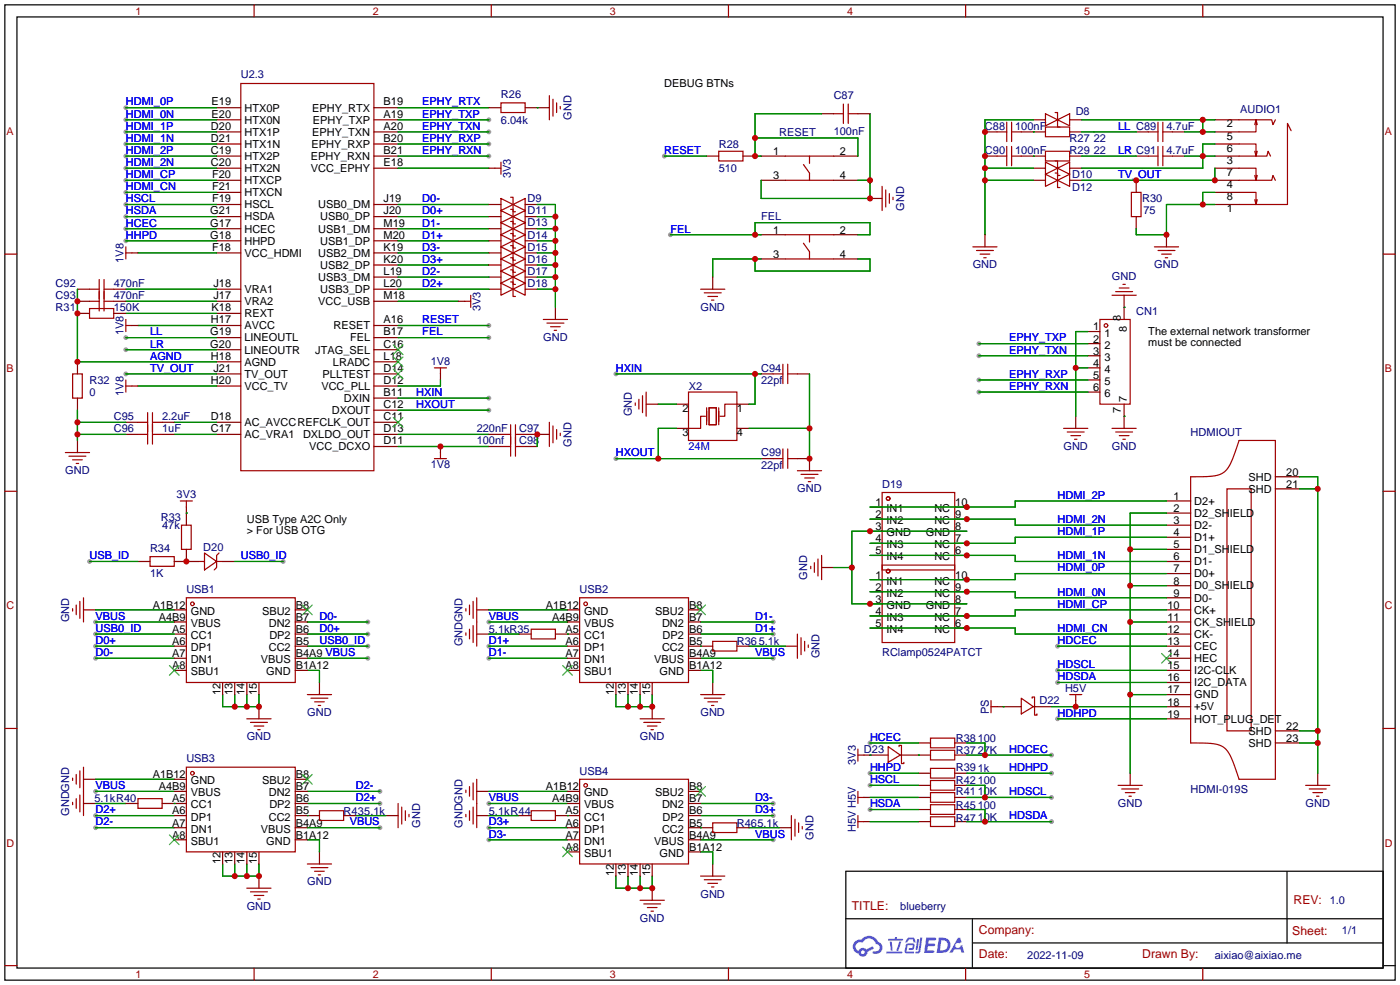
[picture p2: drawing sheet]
<svg xmlns="http://www.w3.org/2000/svg" width="294mm" height="207mm" viewBox="0 0 294 207" stroke-linecap="round" stroke-linejoin="round" font-family="sans-serif">
<g fill="#999">
<circle cx="26.4" cy="22.6" r=".51"/>
<circle cx="26.4" cy="25.1" r=".51"/>
<circle cx="26.4" cy="27.7" r=".51"/>
<circle cx="26.4" cy="30.2" r=".51"/>
<circle cx="26.4" cy="32.8" r=".51"/>
<circle cx="26.4" cy="35.3" r=".51"/>
<circle cx="26.4" cy="37.8" r=".51"/>
<circle cx="26.4" cy="40.4" r=".51"/>
<circle cx="26.4" cy="42.9" r=".51"/>
<circle cx="26.4" cy="45.5" r=".51"/>
<circle cx="26.4" cy="48" r=".51"/>
<circle cx="26.4" cy="50.5" r=".51"/>
<circle cx="26.4" cy="70.9" r=".51"/>
<circle cx="26.4" cy="73.4" r=".51"/>
<circle cx="102.6" cy="68.3" r=".51"/>
<circle cx="102.6" cy="70.9" r=".51"/>
<circle cx="102.6" cy="83.6" r=".51"/>
<circle cx="102.6" cy="86.1" r=".51"/>
<circle cx="102.6" cy="25.1" r=".51"/>
<circle cx="102.6" cy="27.7" r=".51"/>
<circle cx="102.6" cy="30.2" r=".51"/>
<circle cx="102.6" cy="32.8" r=".51"/>
<circle cx="222" cy="143.3" r=".51"/>
<circle cx="222" cy="140.7" r=".51"/>
<circle cx="222" cy="150.9" r=".51"/>
<circle cx="162.3" cy="138.2" r=".51"/>
<circle cx="162.3" cy="130.6" r=".51"/>
<circle cx="162.3" cy="133.1" r=".51"/>
<circle cx="102.6" cy="138.2" r=".51"/>
<circle cx="102.6" cy="135.6" r=".51"/>
<circle cx="102.6" cy="130.6" r=".51"/>
<circle cx="162.3" cy="176.3" r=".51"/>
<circle cx="162.3" cy="168.7" r=".51"/>
<circle cx="162.3" cy="171.2" r=".51"/>
<circle cx="102.6" cy="176.3" r=".51"/>
<circle cx="102.6" cy="173.7" r=".51"/>
<circle cx="102.6" cy="168.7" r=".51"/>
<circle cx="77.2" cy="138.2" r=".51"/>
<circle cx="77.2" cy="135.6" r=".51"/>
<circle cx="77.2" cy="130.6" r=".51"/>
<circle cx="77.2" cy="133.1" r=".51"/>
<circle cx="20.1" cy="138.2" r=".51"/>
<circle cx="20.1" cy="135.6" r=".51"/>
<circle cx="20.1" cy="130.6" r=".51"/>
<circle cx="20.1" cy="166.1" r=".51"/>
<circle cx="20.1" cy="171.2" r=".51"/>
<circle cx="20.1" cy="173.7" r=".51"/>
<circle cx="79.8" cy="168.7" r=".51"/>
<circle cx="79.8" cy="166.1" r=".51"/>
<circle cx="79.8" cy="173.7" r=".51"/>
<circle cx="20.1" cy="133.1" r=".51"/>
<circle cx="18.8" cy="117.9" r=".51"/>
<circle cx="59.4" cy="117.9" r=".51"/>
<circle cx="26.4" cy="78.5" r=".51"/>
<circle cx="222" cy="135.6" r=".51"/>
<circle cx="220.7" cy="158.5" r=".51"/>
<circle cx="182.6" cy="156" r=".51"/>
<circle cx="220.7" cy="162.3" r=".51"/>
<circle cx="182.6" cy="162.3" r=".51"/>
<circle cx="182.6" cy="169.9" r=".51"/>
<circle cx="182.6" cy="164.8" r=".51"/>
<circle cx="220.7" cy="172.5" r=".51"/>
<circle cx="220.7" cy="167.4" r=".51"/>
<circle cx="205.5" cy="72.1" r=".51"/>
<circle cx="205.5" cy="74.7" r=".51"/>
<circle cx="205.5" cy="79.8" r=".51"/>
<circle cx="205.5" cy="82.3" r=".51"/>
<circle cx="139.4" cy="32.8" r=".51"/>
<circle cx="140.7" cy="49.3" r=".51"/>
<circle cx="129.3" cy="96.3" r=".51"/>
<circle cx="129.3" cy="78.5" r=".51"/>
</g>
<path d="M1 1h291.9v204.7h-291.9zM3.6 3.6h286.7v199.6h-286.7zM177.5 182.9h112.8v20.3h-112.8zM177.6 192.8h112.6M204.1 197.9h86.1M204.1 192.8v10.2M270.2 182.9v15M290.3 202.7h2.6" fill="none" stroke="#000" stroke-width=".25"/>
<g fill="none" stroke="#a10000" stroke-width=".25">
<path d="M53.3 1v2.6M103.1 1v2.6M152.9 1v2.6M202.7 1v2.6M252.5 1v2.6M1 53.3h2.6M290.3 53.3h2.6M1 103.1h2.6M290.3 103.1h2.6M1 152.9h2.6M290.3 152.9h2.6M1 202.7h2.6"/>
<path d="M53.3 203.2v2.5M103.1 203.2v2.5M152.9 203.2v2.5M202.7 203.2v2.5M252.5 203.2v2.5"/>
</g>
<g fill="#5487ff">
<path d="M194.4 196.8h1.8l.3 .1-.1 .4-1.4 .1-.1 .6h1.2l.2 .3-.3 .3h-1.2l-.1 .9h1.3l.2 .2-.2 .3h-2z"/>
<path d="M201.1 196.8h.5l.2 1-.4 .2a.54 .54 0 0 0-.8 .2 .54 .54 0 0 0 .3 .8 .54 .54 0 0 0 .7-.5l.4-.2 .4 1.7h-.6l-.2-.7h-1.3l-.3 .7h-.7z"/>
<path d="M192.5 197.1h.5l-.4 2.1-.2 .2-.2-.2z"/>
<path d="M193.2 196.8h.4l-.4 2.8a.64 .64 0 0 1-.4 .5 .64 .64 0 0 1-.7-.2l.7-.3z"/>
<path d="M190.5 196.9l.5-.1h.8l.4 1-.4 .1-.3-.7-.7 .1a.68 .68 0 0 1-.7 .6l-.1-.2z"/>
<path d="M190.3 198.1l1.3-.1a.75 .75 0 0 1 .4 .8 .75 .75 0 0 1-.6 .6h-.6l-.1-.2 .3-.2h.4l.2-.6h-1l-.3 1.3h1.4l.2 .3-.3 .2h-1.3l-.3-.2-.1-.4z"/>
<path d="M186.1 199.7h3.1l.2 .2-.2 .3h-3.1z"/>
<path d="M188.7 197.6h.5l-.3 1.2a.73 .73 0 0 1-.5 .8l-.2-.2z"/>
<path d="M186.8 197.7h.4l.2 1.7-.2 .2-.2-.2z"/>
<path d="M186.4 197.1h1.4l.1-.4h.4v.4h1.1l.2 .2-.3 .2h-2.8z"/>
<path d="M197.1 196.8l-.5 3.2h1.1a1.64 1.64 0 0 0 1.8-1.6 1.64 1.64 0 0 0-1.9-1.6zM197.6 197.4a1.08 1.08 0 0 1 1.3 1.1 1.08 1.08 0 0 1-1.4 1h-.2z"/>
<path d="M179.5 197.6a1.5 1.5 0 0 0 .7 2.6 .99 .99 0 0 0 1.1 .6 .99 .99 0 0 0 .8-1l1.4-.7-.3-.5-1.3 .7-.2-.2a1 1 0 0 0-1.5 .5 .95 .95 0 0 1-.5-1.4 .95 .95 0 0 1 1.4-.3 1.46 1.46 0 0 1 1.5-.9 1.46 1.46 0 0 1 1.3 1.2 .78 .78 0 0 1 .7 1 .78 .78 0 0 1-1.1 .4 .3 .3 0 0 0-.4 .3 .3 .3 0 0 0 .3 .3 1.36 1.36 0 0 0 1.8-.8 1.36 1.36 0 0 0-.9-1.7 2.16 2.16 0 0 0-3.6-.5l-.7 .1zM180.8 199.9a.37 .37 0 0 1 .7 0 .37 .37 0 0 1-.7 0z"/>
</g>
<g fill="none" stroke="#a10000" stroke-width=".25">
<path d="M50.5 17.5h28v81.3h-28zM103.9 35.3h1.3M105.2 21.6h5v2h-5zM105.2 34v2.6M115.3 20.1v5M116.1 20.8v3.6M116.8 21.6v2M117.6 22.4v.5M150.9 31.8h5.1v2h-5.1zM164.8 32.8h10.2M164.8 37.8h10.2M168.7 34.5l1.2 1.8v1.5"/>
<path d="M169.9 32.8v1.5M175 23.9h2M177 21.8v4.1M178.1 23.9h2M178.1 21.8v4.1M185.2 39.1v5.1M185.9 39.9v3.5M209.3 32.8h2M209.3 27.7h2M211.3 25.7v4M211.3 30.7v4.1M212.3 32.8h2.1"/>
<path d="M212.3 27.7h2.1M212.3 25.7v4M212.3 30.7v4.1M219.5 26.7h5v2h-5zM219.5 31.8h5v2h-5zM219.5 23.9l2.5 1.2-2.5 1.3zM219.5 34l2.5 1.3-2.5 1.3zM219.5 36.6l2.5 1.2-2.5 1.3zM221.5 23.6h.5v3.1h.5M221.5 33.8h.5v3h.5M221.5 36.3h.5v3.1h.5M222 25.1l2.5-1.2v2.5z"/>
<path d="M222 35.3l2.5-1.3v2.6zM222 37.8l2.5-1.2v2.5zM241 32.8h2.1M241 27.7h2.1M243.1 25.7v4M243.1 30.7v4.1M244.1 32.8h2M244.1 25.7v4M244.1 30.7v4.1M244.1 27.7h2M260.1 37.8h6.9l.2-1 .5 1M260.1 35.3h3.6v2.5l.2-1"/>
<path d="M260.1 32.8h5.8l.3-1 .5 1M260.1 30.2h3.6v2.6l.2-1M260.1 25.1h6.9l.2 1.1 .5-1.1M263.4 36.8l.3 1M263.4 31.8l.3 1M263.7 25.1l-.3 1.1M263.9 26.2l-.2-1.1v2.6h-3.6M271 27.4l-.7-1.5v17h-10.2M20.8 58.7v6.6M21.8 58.7v6.6M26.4 51.8v2.6M26.4 53.1h1.3"/>
<path d="M105.2 41.7l2.5 1.2-2.5 1.3zM105.2 44.2l2.5 1.3-2.5 1.2zM105.2 46.7l2.5 1.3-2.5 1.3zM105.2 49.3l2.5 1.2-2.5 1.3zM105.2 51.8l2.5 1.3-2.5 1.3zM105.2 54.4l2.5 1.2-2.5 1.3zM105.2 56.9l2.5 1.3-2.5 1.2zM105.2 59.4l2.5 1.3-2.5 1.3zM107.2 41.4h.5v3.1h.5M107.2 43.9h.5v3.1h.5M107.2 46.5h.5v3h.5M107.2 49h.5v3.1h.5"/>
<path d="M107.2 51.6h.5v3h.5M107.2 54.1h.5v3.1h.5M107.2 56.6h.5v3.1h.5M107.2 59.2h.5v3h.5M107.7 42.9l2.5-1.2v2.5zM107.7 45.5l2.5-1.3v2.5zM107.7 48l2.5-1.3v2.6zM107.7 50.5l2.5-1.2v2.5zM107.7 53.1l2.5-1.3v2.6zM107.7 55.6l2.5-1.2v2.5zM107.7 58.2l2.5-1.3v2.5zM164.8 49.3h10.2"/>
<path d="M164.8 54.4h10.2M168.7 51.1l1.2 1.7v1.6M169.9 49.3v1.5M186.7 40.6v2.1M187.5 41.4v.5M204.2 51.8h5.1M205 52.6h3.5M205.7 53.3h2.1M206.5 54.1h.5M235.7 59.7h.5M237.5 40.4h2v5.1h-2zM242.3 51.8h5.1"/>
<path d="M243.1 52.6h3.5M243.8 53.3h2.1M244.6 54.1h.5M260.1 40.4h3.6v2.5l.2-1M263.4 41.9l.3 1M15.2 78.5h2.1v5.1h-2.1zM18.8 64.8h5.1v2h-5.1zM18.8 60.7h2M18.8 63.2h2M21.8 60.7h2.1M21.8 63.2h2.1M26.4 67.1v2.5"/>
<path d="M26.4 79.8v2.5M26.4 68.3h1.3M91.2 77.2h2.5M92.5 77.2v1.3M97.5 63.2h1.3M98.8 62v2.5M107.7 60.7l2.5-1.3v2.6zM114 67.1h5.1M114.8 67.8h3.6M115.6 68.6h2M116.3 69.3h.5M147.1 60.7h5"/>
<path d="M147.8 61.5h3.6M148.6 62.2h2M149.4 63h.5M162.3 78.5h2M164.3 76.5v4M165.4 78.5h2M165.4 76.5v4M230.9 67.1h6.3v17.7h-6.3zM233.4 62h5.1M234.2 61.2h3.5M234.9 60.5h2.1M13.7 95h5.1"/>
<path d="M14.5 95.8h3.5M15.2 96.5h2.1M16 97.3h.5M26.4 81h1.3M29 91.2h2M29 88.6h2M31 86.6v6.6M32 91.2h2M32 88.6h2M32 86.6v6.6M91.2 96.3h2.5M92.5 95v1.3"/>
<path d="M105.2 91.2h2M105.2 93.7h2M107.2 89.2v6.6M108.2 91.2h2M108.2 89.2v6.6M108.2 93.7h2M115.3 88.6v5.1M116.1 89.4v3.6M116.8 90.2v2M117.6 90.9v.5M133.3 84.6v.5M134.1 83.8v2.1"/>
<path d="M134.9 83.1v3.5M135.6 82.3v5.1M144.5 82.3h10.2v10.2h-10.2zM148.1 87.4h-1v2.5h-2.6M148.3 85.6v3.6M148.8 85.6h1.6v3.6h-1.6zM150.9 85.6v3.6M154.7 84.8h-2.6v2.6h-1M162.3 96.3h2M164.3 94.2v4.1M165.4 96.3h2M165.4 94.2v4.1"/>
<path d="M167.4 98.8h5.1M168.1 99.6h3.6M223.3 89.9h5M224 90.7h3.6M224.8 91.4h2M225.6 92.2h.5M233.4 89.9h5.1M234.2 90.7h3.5M234.9 91.4h2.1M235.7 92.2h.5M31.5 116.8h5.1v2.1h-5.1zM37.8 105.2h2.6"/>
<path d="M38.1 110.2h2v5.1h-2zM39.1 105.2v1.2M41.7 117.9h1.2M42.9 116.1l2.6 1.8-2.6 1.7zM45.5 117.9h1.2M46 116.1l-.5 .5v2.5l-.5 .5M168.9 100.3h2M169.7 101.1h.5M170.2 118.9v.5M170.9 118.1v2M171.7 117.3v3.6M172.5 116.6v5.1"/>
<path d="M185.2 103.4h15.2v16.2h-15.2zM185.2 118.6h15.2v16.3h-15.2zM249.9 100.1l4.8-.2 1.3-.3 .9-.5 .8-.8 .7-1.1 1.7-4.7h7.6v71.1h-7.6l-1.7-4.7-.7-1.2-.8-.8-.9-.5-1.3-.3-4.8-.1zM257.6 102.6h5v50.8h-5zM15.2 127.8v.5M16 127v2M16.8 126.2v3.6M17.5 125.5v5.1M39.1 125.5h22.9v17.8h-22.9zM97.8 127.8v.5M97.8 132.8v.6M98.6 127v2"/>
<path d="M98.6 132.1v2M99.3 126.2v3.6M99.3 131.3v3.6M100.1 125.5v10.1M111.5 132.1h5.1v2h-5.1zM121.7 125.5h22.8v17.8h-22.8zM149.6 134.6h5.1v2.1h-5.1zM167.4 133.1v5.1M168.1 133.9v3.5M168.9 134.6v2.1M169.7 135.4v.5M51.8 150.9h5.1"/>
<path d="M52.6 151.6h3.5M53.3 152.4h2.1M54.1 153.2h.5M64.5 145.8h5.1M65.3 146.6h3.5M66 147.3h2.1M66.8 148.1h.5M134.4 150.9h5M135.1 151.6h3.6M135.9 152.4h2M136.7 153.2h.5M147.1 145.8h5"/>
<path d="M147.8 146.6h3.6M148.6 147.3h2M149.4 148.1h.5M180.1 157.2v2.6M180.1 158.5h1.3M186.4 156.7l2.6 1.8-2.6 1.5zM188.7 156.7v-.2h.5v3.8h.5v-.3M195.3 157.5h5.1v2h-5.1zM195.3 154.9h5.1v2.1h-5.1zM208 147.1v2.5M208 148.3h1.3M214.4 146.6l2.5 1.7-2.5 1.6z"/>
<path d="M216.7 146.6v-.3h.5v3.8h.5v-.2M224.5 145.8h2.6M225.8 145.8v1.3M15.2 163.3v.5M15.2 168.4v.5M16 162.6v2M16 167.6v2.1M16.8 161.8v3.6M16.8 166.9v3.5M17.5 161v10.2M29 167.6h5v2.1h-5zM39.1 161h22.9v17.8h-22.9z"/>
<path d="M67.1 170.2h5v2h-5zM83.6 168.7v5M84.3 169.4v3.6M85.1 170.2v2M85.9 170.9v.6M97.8 165.9v.5M97.8 170.9v.6M98.6 165.1v2M98.6 170.2v2M99.3 164.3v3.6M99.3 169.4v3.6M100.1 163.6v10.1"/>
<path d="M111.5 170.2h5.1v2h-5.1zM121.7 163.6h22.8v17.8h-22.8zM149.6 172.7h5.1v2.1h-5.1zM166.1 171.2v5.1M166.9 172v3.5M167.6 172.7v2.1M168.4 173.5v.5M180.1 166.1v2.6M180.1 171.2v2.5M180.1 167.4h1.3M180.1 172.5h1.3M195.3 166.4h5.1v2h-5.1z"/>
<path d="M195.3 161.3h5.1v2h-5.1zM195.3 163.8h5.1v2.1h-5.1zM195.3 171.5h5.1v2h-5.1zM195.3 168.9h5.1v2h-5.1zM234.7 164.8h5.1M235.5 165.6h3.5M236.2 166.4h2.1M237 167.1h.5M274.1 164.8h5M274.8 165.6h3.6M275.6 166.4h2M276.4 167.1h.5"/>
<path d="M51.8 186.4h5.1M52.6 187.2h3.5M53.3 188h2.1M54.1 188.7h.5M64.5 181.4h5.1M65.3 182.1h3.5M66 182.9h2.1M66.8 183.6h.5M134.4 189h5M135.1 189.7h3.6M135.9 190.5h2M136.7 191.3h.5"/>
<path d="M147.1 183.9h5M147.8 184.7h3.6M148.6 185.4h2M149.4 186.2h.5"/>
<circle cx="232.2" cy="68.3" r=".38"/>
<circle cx="186.4" cy="104.6" r=".38"/>
<circle cx="186.4" cy="119.9" r=".38"/>
<circle cx="40.4" cy="126.7" r=".38"/>
<circle cx="122.9" cy="126.7" r=".38"/>
<circle cx="40.4" cy="162.3" r=".38"/>
<circle cx="122.9" cy="164.8" r=".38"/>
</g>
<g fill="none" stroke="#870000" stroke-width=".25">
<path d="M45.5 35.3h5M45.5 32.8h5M45.5 30.2h5M45.5 27.7h5M45.5 25.1h5M45.5 22.6h5M45.5 37.8h5M78.5 35.3h5.1M78.5 32.8h5.1M78.5 30.2h5.1M78.5 27.7h5.1M78.5 25.1h5.1"/>
<path d="M78.5 22.6h5.1M102.6 35.3h1.3M102.6 22.6h2.6M110.2 22.6h5.1M148.3 32.8h2.6M156 32.8h2.5M159.8 32.8h5M159.8 37.8h5M172.5 23.9h2.5M175 32.8h5.1M175 37.8h5.1M180.1 23.9h2.5"/>
<path d="M206.8 32.8h2.5M206.8 27.7h2.5M214.4 32.8h5.1M214.4 27.7h5.1M216.9 35.3h2.6M216.9 25.1h2.6M216.9 37.8h2.6M224.5 35.3h2.6M224.5 32.8h2.6M224.5 27.7h2.6M224.5 25.1h2.6M224.5 37.8h2.6"/>
<path d="M238.5 32.8h2.5M238.5 27.7h2.5M238.5 37.8v2.6M246.1 32.8h2.6M246.1 27.7h2.6M255 35.3h5.1M255 32.8h5.1M255 30.2h5.1M255 27.7h5.1M255 25.1h5.1M255 37.8h5.1M27.7 53.1h1.3"/>
<path d="M45.5 53.1h5M45.5 50.5h5M45.5 48h5M45.5 45.5h5M45.5 42.9h5M45.5 40.4h5M78.5 58.2h5.1M78.5 55.6h5.1M78.5 53.1h5.1M78.5 50.5h5.1M78.5 48h5.1M78.5 45.5h5.1"/>
<path d="M78.5 42.9h5.1M102.6 58.2h2.6M102.6 55.6h2.6M102.6 53.1h2.6M102.6 50.5h2.6M102.6 48h2.6M102.6 45.5h2.6M102.6 42.9h2.6M110.2 58.2h2.6M110.2 55.6h2.6M110.2 53.1h2.6M110.2 50.5h2.6"/>
<path d="M110.2 48h2.6M110.2 45.5h2.6M110.2 42.9h2.6M149.6 58.2v2.5M159.8 49.3h5M159.8 54.4h5M175 49.3h5.1M175 54.4h5.1M182.6 41.7h2.6M206.8 49.3v2.5M238.5 45.5v2.5M244.9 49.3v2.5"/>
<path d="M255 42.9h5.1M255 40.4h5.1M16.3 63.2h2.5M16.3 60.7h2.5M16.3 65.8h2.5M16.3 75.9v2.6M23.9 63.2h2.5M23.9 60.7h2.5M23.9 65.8h2.5M27.7 68.3h1.3M45.5 78.5h5M45.5 75.9h5"/>
<path d="M45.5 73.4h5M45.5 70.9h5M45.5 68.3h5M45.5 63.2h5M45.5 60.7h5M45.5 65.8h5M78.5 78.5h5.1M78.5 75.9h5.1M78.5 73.4h5.1M78.5 70.9h5.1M78.5 68.3h5.1M78.5 63.2h5.1"/>
<path d="M78.5 60.7h5.1M92.5 78.5v1.3M96.3 63.2h1.2M102.6 60.7h2.6M110.2 60.7h2.6M116.6 64.5v2.6M159.8 78.5h2.5M167.4 78.5h2.5M228.3 69.6h2.6M228.3 72.1h2.6M228.3 74.7h2.6M228.3 77.2h2.6"/>
<path d="M228.3 79.8h2.6M236 62v5.1M16.3 83.6v2.5M16.3 92.5v2.5M26.4 91.2h2.6M26.4 88.6h2.6M27.7 81h1.3M34 91.2h2.6M34 88.6h2.6M45.5 91.2h5M45.5 88.6h5M45.5 81h5"/>
<path d="M78.5 93.7h5.1M78.5 91.2h5.1M78.5 88.6h5.1M78.5 86.1h5.1M78.5 83.6h5.1M78.5 81h5.1M92.5 93.7v1.3M102.6 93.7h2.6M102.6 91.2h2.6M110.2 93.7h2.6M110.2 91.2h5.1M135.6 84.8h2.6"/>
<path d="M142 84.8h2.5M142 89.9h2.5M154.7 84.8h2.5M154.7 89.9h2.5M159.8 96.3h2.5M167.4 96.3h2.5v2.5M225.8 87.4v2.5M228.3 82.3h2.6M236 84.8v5.1M29 117.9h2.5M36.6 117.9h5.1M39.1 106.4v3.8"/>
<path d="M39.1 115.3v2.6M46.7 117.9h2.6M172.5 119.1h2.5M182.6 106.4h2.6M182.6 109h2.6M182.6 111.5h2.6M182.6 114h2.6M182.6 116.6h2.6M200.4 106.4h2.5M200.4 109h2.5M200.4 111.5h2.5M200.4 114h2.5"/>
<path d="M200.4 116.6h2.5M244.9 105.2h5M244.9 107.7h5M244.9 110.2h5M244.9 112.8h5M244.9 115.3h5M244.9 117.9h5M267.7 100.1h5.1M267.7 102.6h5.1M17.5 128h2.6M36.6 128h2.5M36.6 130.6h2.5"/>
<path d="M36.6 133.1h2.5M36.6 135.6h2.5M36.6 138.2h2.5M62 128h2.5M62 130.6h2.5M62 133.1h2.5M62 135.6h2.5M62 138.2h2.5M100.1 128h2.5M100.1 133.1h2.5M109 133.1h2.5M116.6 133.1h5.1"/>
<path d="M119.1 128h2.6M119.1 130.6h2.6M119.1 135.6h2.6M119.1 138.2h2.6M144.5 128h2.6M144.5 130.6h2.6M144.5 133.1h2.6M144.5 135.6h5.1M144.5 138.2h2.6M154.7 135.6h2.5M164.8 135.6h2.6M182.6 121.7h2.6"/>
<path d="M182.6 124.2h2.6M182.6 126.7h2.6M182.6 129.3h2.6M182.6 131.8h2.6M200.4 121.7h2.5M200.4 124.2h2.5M200.4 126.7h2.5M200.4 129.3h2.5M200.4 131.8h2.5M244.9 120.4h5M244.9 122.9h5M244.9 125.5h5"/>
<path d="M244.9 128h5M244.9 130.6h5M244.9 133.1h5M244.9 135.6h5M244.9 138.2h5M36.6 140.7h2.5M46.7 143.3v2.5M49.3 143.3v2.5M51.8 143.3v2.5M54.4 143.3v2.5M54.4 148.3v2.6M62 140.7h2.5"/>
<path d="M67.1 143.3v2.5M119.1 140.7h2.6M129.3 143.3v2.5M131.8 143.3v2.5M134.4 143.3v2.5M136.9 143.3v2.5M136.9 148.3v2.6M144.5 140.7h2.6M149.6 143.3v2.5M181.4 158.5h5M189 158.5h6.3M192.8 156h2.5"/>
<path d="M200.4 156h2.5M200.4 158.5h2.5M209.3 148.3h5.1M216.9 148.3h3.8M225.8 147.1v1.2M244.9 140.7h5M244.9 143.3h5M244.9 145.8h5M244.9 148.3h5M244.9 150.9h5M267.7 153.4h5.1M267.7 156h5.1"/>
<path d="M17.5 163.6h2.6M17.5 168.7h2.6M26.4 168.7h2.6M34 168.7h5.1M36.6 166.1h2.5M36.6 173.7h2.5M36.6 171.2h2.5M36.6 163.6h2.5M36.6 176.3h2.5M46.7 178.8v2.6M49.3 178.8v2.6M51.8 178.8v2.6"/>
<path d="M54.4 178.8v2.6M62 166.1h2.5M62 173.7h2.5M62 171.2h5.1M62 163.6h2.5M62 168.7h2.5M62 176.3h2.5M67.1 178.8v2.6M72.1 171.2h2.6M81 171.2h2.6M100.1 166.1h2.5M100.1 171.2h2.5"/>
<path d="M109 171.2h2.5M116.6 171.2h5.1M119.1 166.1h2.6M119.1 173.7h2.6M119.1 168.7h2.6M119.1 176.3h2.6M119.1 178.8h2.6M144.5 166.1h2.6M144.5 173.7h5.1M144.5 171.2h2.6M144.5 168.7h2.6M144.5 176.3h2.6"/>
<path d="M144.5 178.8h2.6M154.7 173.7h2.5M163.6 173.7h2.5M181.4 167.4h1.2M181.4 172.5h1.2M192.8 167.4h2.5M192.8 162.3h2.5M192.8 164.8h2.5M192.8 172.5h2.5M192.8 169.9h2.5M200.4 167.4h2.5M200.4 162.3h2.5"/>
<path d="M200.4 164.8h2.5M200.4 172.5h2.5M200.4 169.9h2.5M237.2 162.3v2.5M276.6 162.3v2.5M54.4 183.9v2.5M129.3 181.4v2.5M131.8 181.4v2.5M134.4 181.4v2.5M136.9 181.4v2.5M136.9 186.4v2.6M149.6 181.4v2.5"/>
</g>
<g fill="none" stroke="#3c3" stroke-width=".25">
<path d="M82.5 77.5l2.1 2M82.5 74.9l2.1 2.1M82.5 72.4l2.1 2M84.6 77.5l-2.1 2M84.6 74.9l-2.1 2.1M84.6 72.4l-2.1 2M82.5 87.6l2.1 2.1M84.6 87.6l-2.1 2.1M35.6 139.7l2 2M37.6 139.7l-2 2M63.5 127l2 2M65.5 127l-2 2"/>
<path d="M118.1 139.7l2 2M120.1 139.7l-2 2M146 127l2.1 2M148.1 127l-2.1 2M243.8 137.2l2.1 2M245.9 137.2l-2.1 2M35.6 175.3l2 2M37.6 175.3l-2 2M63.5 162.6l2 2M65.5 162.6l-2 2M118.1 177.8l2 2M120.1 177.8l-2 2"/>
<path d="M146 165.1l2.1 2M148.1 165.1l-2.1 2"/>
</g>
<g fill="none" stroke="#008700" stroke-width=".25">
<path d="M26.4 22.6h19.1M26.4 25.1h19.1M26.4 27.7h19.1M26.4 30.2h19.1M26.4 32.8h19.1M26.4 35.3h19.1M26.4 37.8h19.1M83.6 22.6h19M83.6 25.1h19M83.6 27.7h19M83.6 30.2h19M83.6 32.8h19"/>
<path d="M83.6 35.3h19M112.8 22.6h.1M139.4 32.8h8.9M158.5 29h21.6v3.8M172.5 23.9h-14v8.9h1.3M180.1 37.8h2.5M182.6 23.9v17.8h-22.8v-3.9M206.8 35.3h10.1M206.8 37.8h10.1M216.9 27.7h.1M216.9 32.8h.1M216.9 25.1h-10.1v24.2"/>
<path d="M227.1 25.1h27.9M227.1 27.7h11.4M227.1 32.8h11.4M248.7 27.7h6.3M248.7 32.8h6.3M252.5 25.1v2.6M255 30.2h-2.5v5.1h-25.4M255 35.3v2.5h-27.9M26.4 40.4h19.1M26.4 42.9h19.1M26.4 45.5h19.1M26.4 48h19.1"/>
<path d="M26.4 50.5h19.1M29 53.1h16.5M83.6 42.9h19M83.6 45.5h19M83.6 48h19M83.6 50.5h19M83.6 53.1h19M83.6 55.6h19M83.6 58.2h19M112.8 42.9h3.8v21.6M112.8 45.5h3.8M112.8 48h3.8"/>
<path d="M112.8 50.5h3.8M112.8 53.1h3.8M112.8 55.6h3.8M112.8 58.2h3.8M140.7 49.3h19.1M158.5 49.3v-2.6h24.1v2.6h-2.5M158.5 54.4v2.5h24.1v-2.5h-2.5M159.8 54.4h-10.2v3.8M255 40.4h-2.5v2.5M255 42.9h-10.1v6.4h-6.4v-1.3M16.3 60.7v15.2h29.2M26.4 60.7h19.1"/>
<path d="M26.4 63.2h19.1M26.4 65.8h19.1M26.4 70.9h19.1M26.4 73.4h19.1M26.4 78.5h19.1M29 68.3h16.5M83.6 60.7h19M83.6 63.2h12.7M83.6 68.3h19M83.6 70.9h19M92.5 79.8v1.2h-8.9M112.8 60.7h3.8"/>
<path d="M129.3 78.5h30.5M158.5 78.5v6.3h-1.3M169.9 78.5v17.8M205.5 72.1h22.8M205.5 74.7h22.8M205.5 79.8h22.8M225.8 77.2h2.5M228.3 69.6h-2.5v17.8M236 64.5h.1M16.3 88.6h10.1M16.3 91.2h10.1M16.3 86.1v6.4"/>
<path d="M29 81h16.5M36.6 88.6h8.9M36.6 91.2h8.9M83.6 91.2h19M83.6 83.6h19M83.6 86.1h19M83.6 93.7h19M112.8 91.2v2.5M129.3 96.3h30.5M138.2 84.8h3.8M142 89.9h-3.8v6.4M157.2 89.9h12.7"/>
<path d="M205.5 82.3h22.8M236 87.4h.1M18.8 117.9h10.2M39.1 117.9h.1M39.1 107.7h.1M49.3 117.9h10.1M175 119.1h3.8M182.6 116.6h30.5v1.3h31.8M182.6 109h30.5v1.2h31.8M202.9 111.5h-24.1v15.2h24.1M237.2 115.3h7.7M244.9 107.7h-7.7v54.6"/>
<path d="M244.9 105.2h-31.8v1.2h-30.5M244.9 112.8h-31.8v1.2h-30.5M272.8 100.1h3.8v62.2M272.8 102.6h3.8M20.1 130.6h16.5M20.1 128h16.5M20.1 133.1h16.5M20.1 138.2h16.5M20.1 135.6h16.5M64.5 130.6h12.7M64.5 133.1h12.7M64.5 138.2h12.7"/>
<path d="M64.5 135.6h12.7M102.6 130.6h16.5M102.6 128h16.5M102.6 133.1h6.4M102.6 138.2h16.5M102.6 135.6h16.5M119.1 133.1h.1M147.1 135.6h.1M147.1 130.6h15.2M147.1 133.1h15.2M147.1 138.2h15.2M157.2 135.6h7.6"/>
<path d="M182.6 124.2h30.5v1.3h31.8M182.6 131.8h30.5v1.3h31.8M222 135.6h22.9M237.2 122.9h7.7M237.2 130.6h7.7M244.9 120.4h-31.8v1.3h-30.5M244.9 128h-31.8v1.3h-30.5M46.7 145.8v2.5h7.7v-2.5M49.3 145.8v2.5M51.8 145.8v2.5M64.5 140.7h2.6v2.6M129.3 145.8v2.5h7.6v-2.5"/>
<path d="M131.8 145.8v2.5M134.4 145.8v2.5M147.1 140.7h2.5v2.6M182.6 158.5h.1M182.6 156h10.2M192.8 158.5h.1M202.9 156h3.9v2.5M202.9 158.5h17.8M210.6 148.3h.1M220.7 148.3h24.2M222 143.3h22.9M222 140.7h22.9"/>
<path d="M222 150.9h22.9M237.2 145.8h7.7M272.8 156h3.8M272.8 153.4h3.8M20.1 173.7h16.5M20.1 168.7h6.3M20.1 171.2h16.5M20.1 166.1h16.5M20.1 163.6h16.5M36.6 168.7h.1M64.5 171.2h.1M64.5 176.3h2.6v2.5"/>
<path d="M64.5 173.7h15.3M64.5 168.7h15.3M64.5 166.1h15.3M74.7 171.2h6.3M102.6 176.3h16.5M102.6 173.7h16.5M102.6 168.7h16.5M102.6 171.2h6.4M102.6 166.1h16.5M119.1 171.2h.1M147.1 173.7h.1M147.1 178.8h2.5v2.6"/>
<path d="M147.1 176.3h15.2M147.1 168.7h15.2M147.1 171.2h15.2M157.2 173.7h6.4M182.6 162.3h10.2M182.6 169.9h10.2M182.6 172.5h10.2M182.6 164.8h10.2M182.6 167.4h10.2M202.9 164.8h3.9v2.6M202.9 169.9h3.9v2.6M202.9 162.3h17.8"/>
<path d="M202.9 172.5h17.8M202.9 167.4h17.8M46.7 181.4v2.5h7.7v-2.5M49.3 181.4v2.5M51.8 181.4v2.5M129.3 183.9v2.5h7.6v-2.5M131.8 183.9v2.5M134.4 183.9v2.5"/>
</g>
<g fill="#c00">
<circle cx="92.5" cy="93.7" r=".63"/>
<circle cx="276.6" cy="156" r=".63"/>
<circle cx="276.6" cy="153.4" r=".63"/>
<circle cx="276.6" cy="102.6" r=".63"/>
<circle cx="237.2" cy="115.3" r=".63"/>
<circle cx="237.2" cy="122.9" r=".63"/>
<circle cx="237.2" cy="130.6" r=".63"/>
<circle cx="237.2" cy="145.8" r=".63"/>
<circle cx="202.9" cy="116.6" r=".63"/>
<circle cx="202.9" cy="114" r=".63"/>
<circle cx="202.9" cy="109" r=".63"/>
<circle cx="202.9" cy="106.4" r=".63"/>
<circle cx="202.9" cy="129.3" r=".63"/>
<circle cx="202.9" cy="131.8" r=".63"/>
<circle cx="182.6" cy="111.5" r=".63"/>
<circle cx="178.8" cy="119.1" r=".63"/>
<circle cx="182.6" cy="126.7" r=".63"/>
<circle cx="202.9" cy="124.2" r=".63"/>
<circle cx="202.9" cy="121.7" r=".63"/>
<circle cx="136.9" cy="148.3" r=".63"/>
<circle cx="134.4" cy="148.3" r=".63"/>
<circle cx="131.8" cy="148.3" r=".63"/>
<circle cx="136.9" cy="186.4" r=".63"/>
<circle cx="134.4" cy="186.4" r=".63"/>
<circle cx="131.8" cy="186.4" r=".63"/>
<circle cx="54.4" cy="148.3" r=".63"/>
<circle cx="51.8" cy="148.3" r=".63"/>
<circle cx="49.3" cy="148.3" r=".63"/>
<circle cx="54.4" cy="183.9" r=".63"/>
<circle cx="49.3" cy="183.9" r=".63"/>
<circle cx="51.8" cy="183.9" r=".63"/>
<circle cx="39.1" cy="117.9" r=".63"/>
<circle cx="112.8" cy="91.2" r=".63"/>
<circle cx="16.3" cy="75.9" r=".63"/>
<circle cx="16.3" cy="65.8" r=".63"/>
<circle cx="16.3" cy="63.2" r=".63"/>
<circle cx="16.3" cy="91.2" r=".63"/>
<circle cx="16.3" cy="88.6" r=".63"/>
<circle cx="225.8" cy="148.3" r=".63"/>
<circle cx="206.8" cy="158.5" r=".63"/>
<circle cx="206.8" cy="172.5" r=".63"/>
<circle cx="206.8" cy="167.4" r=".63"/>
<circle cx="225.8" cy="77.2" r=".63"/>
<circle cx="252.5" cy="42.9" r=".63"/>
<circle cx="244.9" cy="49.3" r=".63"/>
<circle cx="206.8" cy="37.8" r=".63"/>
<circle cx="206.8" cy="27.7" r=".63"/>
<circle cx="206.8" cy="32.8" r=".63"/>
<circle cx="206.8" cy="35.3" r=".63"/>
<circle cx="238.5" cy="37.8" r=".63"/>
<circle cx="255" cy="37.8" r=".63"/>
<circle cx="252.5" cy="25.1" r=".63"/>
<circle cx="252.5" cy="27.7" r=".63"/>
<circle cx="252.5" cy="32.8" r=".63"/>
<circle cx="182.6" cy="41.7" r=".63"/>
<circle cx="182.6" cy="37.8" r=".63"/>
<circle cx="158.5" cy="29" r=".63"/>
<circle cx="158.5" cy="32.8" r=".63"/>
<circle cx="158.5" cy="54.4" r=".63"/>
<circle cx="158.5" cy="49.3" r=".63"/>
<circle cx="116.6" cy="45.5" r=".63"/>
<circle cx="116.6" cy="48" r=".63"/>
<circle cx="116.6" cy="50.5" r=".63"/>
<circle cx="116.6" cy="53.1" r=".63"/>
<circle cx="116.6" cy="55.6" r=".63"/>
<circle cx="116.6" cy="58.2" r=".63"/>
<circle cx="116.6" cy="60.7" r=".63"/>
<circle cx="138.2" cy="96.3" r=".63"/>
<circle cx="158.5" cy="78.5" r=".63"/>
<circle cx="169.9" cy="89.9" r=".63"/>
<circle cx="169.9" cy="96.3" r=".63"/>
</g>
<g font-size="2.6" fill="#a00000">
<text x="178.8" y="191">TITLE:</text>
<text x="271.5" y="189.7">REV:</text>
<text x="205.5" y="196.1">Company:</text>
<text x="271.3" y="196.3">Sheet:</text>
<text x="205.5" y="201.2">Date:</text>
<text x="239.8" y="201.2">Drawn By:</text>
</g>
<g font-size="2.3" fill="#000080">
<text x="50.5" y="16.4">U2.3</text>
<text x="105.2" y="20.6">R26</text>
<text x="175" y="20.9">C87</text>
<text x="260.3" y="23.6">AUDIO1</text>
<text x="105.2" y="26">6.04k</text>
<text x="119.9" y="25.2" transform="rotate(-90 119.9 25.2)">GND</text>
<text x="163.6" y="28.5">RESET</text>
<text x="175" y="28.2">100nF</text>
<text x="206.8" y="27.2">C88</text>
<text x="213.1" y="27.2">100nF</text>
<text x="224.5" y="29.8">R27</text>
<text x="225.8" y="24.2">D8</text>
<text x="229.6" y="29.8">22</text>
<text x="244.9" y="27.2">4.7uF</text>
<text x="150.9" y="31">R28</text>
<text x="206.8" y="32.3">C90</text>
<text x="213.1" y="32.3">100nF</text>
<text x="224.5" y="32.3">R29</text>
<text x="229.6" y="32.3">22</text>
<text x="244.9" y="32.3">4.7uF</text>
<text x="107.2" y="37.4" transform="rotate(-90 107.2 37.4)">3V3</text>
<text x="150.9" y="36.1">510</text>
<text x="225" y="37.4">D10</text>
<text x="225" y="40.2">D12</text>
<text x="110.7" y="42.5">D9</text>
<text x="110.7" y="45">D11</text>
<text x="110.7" y="47.5">D13</text>
<text x="159.8" y="46.3">FEL</text>
<text x="189.8" y="44.2" transform="rotate(-90 189.8 44.2)">GND</text>
<text x="239.8" y="42.5">R30</text>
<text x="240" y="45">75</text>
<text x="110.7" y="50.1">D14</text>
<text x="110.7" y="52.6">D15</text>
<text x="26" y="55.1" transform="rotate(-90 26 55.1)">1V8</text>
<text x="110.7" y="55.2">D16</text>
<text x="110.7" y="57.7">D17</text>
<text x="204.2" y="56.3">GND</text>
<text x="233.4" y="58.9">GND</text>
<text x="242.3" y="56.3">GND</text>
<text x="11.7" y="60.2">C92</text>
<text x="11.7" y="62.8">C93</text>
<text x="11.7" y="65.3">R31</text>
<text x="23.9" y="60.2">470nF</text>
<text x="23.9" y="62.8">470nF</text>
<text x="23.9" y="65.3">150K</text>
<text x="100.9" y="65.3" transform="rotate(-90 100.9 65.3)">3V3</text>
<text x="110.7" y="60.3">D18</text>
<text x="147" y="65.2">GND</text>
<text x="26" y="70.4" transform="rotate(-90 26 70.4)">1V8</text>
<text x="114" y="71.6">GND</text>
<text x="238.5" y="66.1">CN1</text>
<text x="90.4" y="76.6">1V8</text>
<text x="18.8" y="80.6">R32</text>
<text x="18.8" y="83.1">0</text>
<text x="26" y="83.1" transform="rotate(-90 26 83.1)">1V8</text>
<text x="144.6" y="81.8">X2</text>
<text x="159.8" y="78">C94</text>
<text x="159.8" y="80.6">22pf</text>
<text x="23.9" y="88.2">C95</text>
<text x="34" y="88.2">2.2uF</text>
<text x="132.6" y="87.4" transform="rotate(-90 132.6 87.4)">GND</text>
<text x="23.9" y="90.7">C96</text>
<text x="34" y="90.7">1uF</text>
<text x="100.1" y="90.7">220nF</text>
<text x="100.1" y="93.3">100nf</text>
<text x="109" y="90.7">C97</text>
<text x="109" y="93.3">C98</text>
<text x="119.9" y="93.8" transform="rotate(-90 119.9 93.8)">GND</text>
<text x="159.8" y="95.8">C99</text>
<text x="223.2" y="94.4">GND</text>
<text x="233.4" y="94.4">GND</text>
<text x="249.9" y="91.5">HDMIOUT</text>
<text x="13.7" y="99.5">GND</text>
<text x="90.4" y="98.2">1V8</text>
<text x="159.8" y="98.3">22pf</text>
<text x="37.1" y="104.6">3V3</text>
<text x="167.4" y="103.3">GND</text>
<text x="185.2" y="102.4">D19</text>
<text x="33.8" y="109.3">R33</text>
<text x="34" y="111.1">47k</text>
<text x="31.5" y="115.9">R34</text>
<text x="42.7" y="115.6">D20</text>
<text x="31.5" y="121.2">1K</text>
<text x="39.1" y="124.5">USB1</text>
<text x="121.7" y="124.5">USB2</text>
<text x="169.5" y="121.7" transform="rotate(-90 169.5 121.7)">GND</text>
<text x="14.5" y="130.6" transform="rotate(-90 14.5 130.6)">GND</text>
<text x="97.1" y="135.7" transform="rotate(-90 97.1 135.7)">GNDGND</text>
<text x="102.6" y="132.9">5.1kR35</text>
<text x="154.7" y="135.4">R365.1k</text>
<text x="185.2" y="137.7">RClamp0524PATCT</text>
<text x="172" y="138.2" transform="rotate(-90 172 138.2)">GND</text>
<text x="207.6" y="149.9" transform="rotate(-90 207.6 149.9)">PS</text>
<text x="218.2" y="147.9">D22</text>
<text x="223.6" y="145.2">H5V</text>
<text x="51.8" y="155.4">GND</text>
<text x="64.5" y="150.3">GND</text>
<text x="134.3" y="155.4">GND</text>
<text x="147" y="150.3">GND</text>
<text x="200.7" y="155.7">R38100</text>
<text x="39.1" y="160">USB3</text>
<text x="179.6" y="160.5" transform="rotate(-90 179.6 160.5)">3V3</text>
<text x="181.4" y="158">D23</text>
<text x="200.7" y="158.3">R3727K</text>
<text x="200.7" y="161.8">R391k</text>
<text x="121.7" y="162.6">USB4</text>
<text x="200.7" y="166.9">R4110K</text>
<text x="200.7" y="164.6">R42100</text>
<text x="249.9" y="166.4">HDMI-019S</text>
<text x="14.5" y="171.2" transform="rotate(-90 14.5 171.2)">GNDGND</text>
<text x="19.8" y="168.4">5.1kR40</text>
<text x="72.1" y="171">R435.1k</text>
<text x="88.2" y="173.8" transform="rotate(-90 88.2 173.8)">GND</text>
<text x="97.1" y="173.8" transform="rotate(-90 97.1 173.8)">GNDGND</text>
<text x="102.6" y="171">5.1kR44</text>
<text x="154.7" y="173.5">R465.1k</text>
<text x="200.7" y="172.5">R4710K</text>
<text x="200.7" y="169.7">R45100</text>
<text x="234.7" y="169.3">GND</text>
<text x="274" y="169.3">GND</text>
<text x="170.7" y="176.3" transform="rotate(-90 170.7 176.3)">GND</text>
<text x="179.6" y="174.7" transform="rotate(-90 179.6 174.7)">H5V H5V</text>
<text x="64.5" y="185.9">GND</text>
<text x="51.8" y="190.9">GND</text>
<text x="147" y="188.4">GND</text>
<text x="189" y="191.1">blueberry</text>
<text x="279.1" y="189.8">1.0</text>
<text x="134.3" y="193.5">GND</text>
<text x="281.7" y="196.1">1/1</text>
<text x="215.6" y="201.2">2022-11-09</text>
<text x="255" y="201.2">aixiao@aixiao.me</text>
</g>
<g font-size="2.3" fill="#00f">
<text x="26.4" y="22.1">HDMI_0P</text>
<text x="88.6" y="22.1">EPHY_RTX</text>
<text x="26.4" y="24.7">HDMI_0N</text>
<text x="26.4" y="27.2">HDMI_1P</text>
<text x="26.4" y="29.8">HDMI_1N</text>
<text x="88.6" y="24.7">EPHY_TXP</text>
<text x="88.6" y="27.2">EPHY_TXN</text>
<text x="88.6" y="29.8">EPHY_RXP</text>
<text x="234.7" y="27.2">LL C89</text>
<text x="26.4" y="32.3">HDMI_2P</text>
<text x="26.4" y="34.8">HDMI_2N</text>
<text x="88.6" y="32.3">EPHY_RXN</text>
<text x="139.4" y="32.3">RESET</text>
<text x="234.7" y="32.3">LR C91</text>
<text x="26.4" y="37.4">HDMI_CP</text>
<text x="26.4" y="39.9">HDMI_CN</text>
<text x="234.7" y="37.4">TV_OUT</text>
<text x="26.4" y="42.5">HSCL</text>
<text x="26.4" y="45">HSDA</text>
<text x="26.4" y="47.5">HCEC</text>
<text x="88.6" y="42.5">D0-</text>
<text x="88.6" y="45">D0+</text>
<text x="88.6" y="47.5">D1-</text>
<text x="26.4" y="50.1">HHPD</text>
<text x="88.6" y="50.1">D1+</text>
<text x="88.6" y="52.6">D3-</text>
<text x="140.7" y="48.8">FEL</text>
<text x="88.6" y="55.2">D3+</text>
<text x="88.6" y="57.7">D2-</text>
<text x="88.6" y="60.2">D2+</text>
<text x="31.5" y="70.4">LL</text>
<text x="88.6" y="67.9">RESET</text>
<text x="88.6" y="70.4">FEL</text>
<text x="211.8" y="71.7">EPHY_TXP</text>
<text x="31.5" y="72.9">LR</text>
<text x="31.5" y="75.5">AGND</text>
<text x="211.8" y="74.2">EPHY_TXN</text>
<text x="31.5" y="78">TV_OUT</text>
<text x="87.4" y="83.1">HXIN</text>
<text x="129.3" y="78">HXIN</text>
<text x="211.8" y="79.3">EPHY_RXP</text>
<text x="211.8" y="81.8">EPHY_RXN</text>
<text x="87.4" y="85.6">HXOUT</text>
<text x="129.3" y="95.8">HXOUT</text>
<text x="144.5" y="94.5">24M</text>
<text x="222" y="104.7">HDMI_2P</text>
<text x="222" y="112.3">HDMI_1P</text>
<text x="222" y="109.8">HDMI_2N</text>
<text x="18.8" y="117.4">USB_ID</text>
<text x="50.5" y="117.4">USB0_ID</text>
<text x="222" y="117.4">HDMI_1N</text>
<text x="222" y="119.9">HDMI_0P</text>
<text x="222" y="125">HDMI_0N</text>
<text x="20.1" y="130.1">VBUS</text>
<text x="67.1" y="130.1">D0-</text>
<text x="102.6" y="130.1">VBUS</text>
<text x="158.5" y="130.1">D1-</text>
<text x="222" y="127.6">HDMI_CP</text>
<text x="20.1" y="137.7">D0-</text>
<text x="20.1" y="135.2">D0+</text>
<text x="20.1" y="132.6">USB0_ID</text>
<text x="67.1" y="135.2">USB0_ID</text>
<text x="67.1" y="132.6">D0+</text>
<text x="102.6" y="137.7">D1-</text>
<text x="102.6" y="135.2">D1+</text>
<text x="158.5" y="137.7">VBUS</text>
<text x="158.5" y="132.6">D1+</text>
<text x="222" y="132.6">HDMI_CN</text>
<text x="222" y="135.2">HDCEC</text>
<text x="222" y="142.8">HDSDA</text>
<text x="222" y="140.3">HDSCL</text>
<text x="182.6" y="155.5">HCEC</text>
<text x="222" y="150.4">HDHPD</text>
<text x="182.6" y="161.8">HHPD</text>
<text x="211.8" y="158">HDCEC</text>
<text x="211.8" y="161.8">HDHPD</text>
<text x="20.1" y="165.7">VBUS</text>
<text x="74.7" y="165.7">D2-</text>
<text x="182.6" y="164.4">HSCL</text>
<text x="211.8" y="166.9">HDSCL</text>
<text x="20.1" y="170.7">D2+</text>
<text x="20.1" y="173.3">D2-</text>
<text x="73.4" y="173.3">VBUS</text>
<text x="74.7" y="168.2">D2+</text>
<text x="102.6" y="173.3">D3+</text>
<text x="102.6" y="168.2">VBUS</text>
<text x="158.5" y="168.2">D3-</text>
<text x="158.5" y="170.7">D3+</text>
<text x="182.6" y="169.5">HSDA</text>
<text x="211.8" y="172">HDSDA</text>
<text x="102.6" y="175.8">D3-</text>
<text x="158.5" y="175.8">VBUS</text>
</g>
<g font-size="2.3">
<text x="44.4" y="22.1">E19</text>
<text x="51.3" y="23.4">HTX0P</text>
<text x="65.5" y="23.4">EPHY_RTX</text>
<text x="80.5" y="22.1">B19</text>
<text x="139.4" y="18.3">DEBUG BTNs</text>
<text x="44.3" y="29.8">D21</text>
<text x="44.3" y="27.2">D20</text>
<text x="44.4" y="24.7">E20</text>
<text x="51.3" y="28.5">HTX1P</text>
<text x="51.3" y="26">HTX0N</text>
<text x="65.5" y="28.5">EPHY_TXN</text>
<text x="65.7" y="26">EPHY_TXP</text>
<text x="80.5" y="29.8">B20</text>
<text x="80.5" y="27.2">A20</text>
<text x="80.5" y="24.7">A19</text>
<text x="257.5" y="26.8">2</text>
<text x="257.5" y="29.3">5</text>
<text x="44.3" y="34.8">C20</text>
<text x="44.3" y="32.3">C19</text>
<text x="51.3" y="33.6">HTX2P</text>
<text x="51.3" y="31">HTX1N</text>
<text x="65.3" y="33.6">EPHY_RXN</text>
<text x="65.4" y="31">EPHY_RXP</text>
<text x="80.5" y="34.8">E18</text>
<text x="80.5" y="32.3">B21</text>
<text x="162.3" y="32.5">1</text>
<text x="176.3" y="32.5">2</text>
<text x="257.5" y="34.4">3</text>
<text x="257.5" y="31.8">6</text>
<text x="44.5" y="39.9">F21</text>
<text x="44.5" y="37.4">F20</text>
<text x="51.3" y="41.2">HTXCN</text>
<text x="51.3" y="38.7">HTXCP</text>
<text x="51.3" y="36.1">HTX2N</text>
<text x="65.3" y="36.1">VCC_EPHY</text>
<text x="162.3" y="37.6">3</text>
<text x="176.3" y="37.6">4</text>
<text x="257.5" y="39.5">4</text>
<text x="257.5" y="36.9">7</text>
<text x="44.2" y="47.5">G17</text>
<text x="44.2" y="45">G21</text>
<text x="44.5" y="42.5">F19</text>
<text x="51.3" y="46.3">HSDA</text>
<text x="51.3" y="43.7">HSCL</text>
<text x="66.8" y="43.7">USB0_DM</text>
<text x="67.2" y="46.3">USB0_DP</text>
<text x="80.5" y="47.5">M19</text>
<text x="80.5" y="45">J20</text>
<text x="80.5" y="42.5">J19</text>
<text x="257.5" y="44.5">1</text>
<text x="257.5" y="42">8</text>
<text x="44.2" y="50.1">G18</text>
<text x="44.5" y="52.6">F18</text>
<text x="51.3" y="53.9">VCC_HDMI</text>
<text x="51.3" y="51.4">HHPD</text>
<text x="51.3" y="48.8">HCEC</text>
<text x="66.8" y="53.9">USB2_DM</text>
<text x="66.8" y="48.8">USB1_DM</text>
<text x="67.2" y="51.4">USB1_DP</text>
<text x="80.5" y="52.6">K19</text>
<text x="80.5" y="50.1">M20</text>
<text x="162.3" y="49">1</text>
<text x="176.3" y="49">2</text>
<text x="66.8" y="59">USB3_DM</text>
<text x="67.2" y="56.4">USB2_DP</text>
<text x="80.5" y="57.7">L19</text>
<text x="80.5" y="55.2">K20</text>
<text x="162.3" y="54.1">3</text>
<text x="176.3" y="54.1">4</text>
<text x="44.4" y="65.3">K18</text>
<text x="44.8" y="62.8">J17</text>
<text x="44.8" y="60.2">J18</text>
<text x="51.3" y="64.1">VRA2</text>
<text x="51.3" y="61.5">VRA1</text>
<text x="66.8" y="64.1">VCC_USB</text>
<text x="67.2" y="61.5">USB3_DP</text>
<text x="80.5" y="62.8">M18</text>
<text x="80.5" y="60.2">L20</text>
<text x="44.2" y="70.4">G19</text>
<text x="44.3" y="67.9">H17</text>
<text x="51.3" y="71.7">LINEOUTL</text>
<text x="51.3" y="69.1">AVCC</text>
<text x="51.3" y="66.6">REXT</text>
<text x="70" y="69.1">RESET</text>
<text x="73.5" y="71.7">FEL</text>
<text x="80.5" y="70.4">B17</text>
<text x="80.5" y="67.9">A16</text>
<text x="229.5" y="69.4">1</text>
<text x="229.5" y="71.9">2</text>
<text x="231.8" y="70.6">1</text>
<text x="235.2" y="67.4" transform="rotate(-90 235.2 67.4)">8</text>
<text x="236.5" y="69.8" transform="rotate(-90 236.5 69.8)">8</text>
<text x="241" y="70.4">The external network transformer</text>
<text x="44.2" y="72.9">G20</text>
<text x="44.3" y="75.5">H18</text>
<text x="51.3" y="76.8">AGND</text>
<text x="51.3" y="74.2">LINEOUTR</text>
<text x="66.2" y="74.2">JTAG_SEL</text>
<text x="69.9" y="76.8">LRADC</text>
<text x="80.5" y="75.5">L18</text>
<text x="80.5" y="72.9">C16</text>
<text x="229.5" y="74.4">3</text>
<text x="229.5" y="77">4</text>
<text x="231.8" y="73.2">2</text>
<text x="231.8" y="75.7">3</text>
<text x="241" y="72.7">must be connected</text>
<text x="44.3" y="80.6">H20</text>
<text x="44.8" y="78">J21</text>
<text x="51.3" y="81.8">VCC_TV</text>
<text x="51.3" y="79.3">TV_OUT</text>
<text x="67.5" y="81.8">VCC_PLL</text>
<text x="67.7" y="79.3">PLLTEST</text>
<text x="80.5" y="83.1">B11</text>
<text x="80.5" y="80.6">D12</text>
<text x="80.5" y="78">D14</text>
<text x="229.5" y="79.5">5</text>
<text x="229.5" y="82.1">6</text>
<text x="231.8" y="78.3">4</text>
<text x="231.8" y="80.8">5</text>
<text x="231.8" y="83.3">6</text>
<text x="44.3" y="88.2">D18</text>
<text x="51.3" y="89.5">AC_AVCCREFCLK_OUT</text>
<text x="69.6" y="86.9">DXOUT</text>
<text x="72.2" y="84.4">DXIN</text>
<text x="80.5" y="88.2">C11</text>
<text x="80.5" y="85.6">C12</text>
<text x="143.2" y="86.5">2</text>
<text x="154.7" y="86.5">1</text>
<text x="235.2" y="86.7" transform="rotate(-90 235.2 86.7)">7</text>
<text x="236.5" y="84.4" transform="rotate(-90 236.5 84.4)">7</text>
<text x="44.3" y="90.7">C17</text>
<text x="51.3" y="92">AC_VRA1</text>
<text x="63.6" y="92">DXLDO_OUT</text>
<text x="64.9" y="94.5">VCC_DCXO</text>
<text x="80.5" y="93.3">D11</text>
<text x="80.5" y="90.7">D13</text>
<text x="143.2" y="91.5">3</text>
<text x="154.7" y="91.5">4</text>
<text x="262.1" y="100.9">SHD</text>
<text x="270" y="99.8">20</text>
<text x="183.8" y="106.2">1</text>
<text x="186.1" y="107.5">IN1</text>
<text x="196.1" y="107.5">NC</text>
<text x="200.5" y="106.2">10</text>
<text x="246.4" y="104.9">1</text>
<text x="246.4" y="107.5">2</text>
<text x="250.7" y="105.9">D2+</text>
<text x="262.1" y="103.4">SHD</text>
<text x="270" y="102.4">21</text>
<text x="51.8" y="109.8">USB Type A2C Only</text>
<text x="51.8" y="112.1">&gt; For USB OTG</text>
<text x="183.8" y="108.7">2</text>
<text x="183.8" y="111.3">3</text>
<text x="183.8" y="113.8">4</text>
<text x="186.1" y="110">IN2</text>
<text x="186.1" y="112.5">GND</text>
<text x="194.3" y="112.5">GND</text>
<text x="196.1" y="110">NC</text>
<text x="200.5" y="113.8">7</text>
<text x="200.5" y="111.3">8</text>
<text x="200.5" y="108.7">9</text>
<text x="246.4" y="110">3</text>
<text x="246.4" y="112.5">4</text>
<text x="250.7" y="108.5">D2_SHIELD</text>
<text x="250.7" y="111">D2-</text>
<text x="250.7" y="113.6">D1+</text>
<text x="183.8" y="116.4">5</text>
<text x="186.1" y="115.1">IN3</text>
<text x="186.1" y="117.6">IN4</text>
<text x="196.1" y="117.6">NC</text>
<text x="196.1" y="115.1">NC</text>
<text x="200.5" y="116.4">6</text>
<text x="246.4" y="115.1">5</text>
<text x="246.4" y="117.6">6</text>
<text x="250.7" y="116.1">D1_SHIELD</text>
<text x="250.7" y="118.6">D1-</text>
<text x="183.8" y="121.4">1</text>
<text x="183.8" y="124">2</text>
<text x="186.1" y="122.7">IN1</text>
<text x="186.1" y="125.2">IN2</text>
<text x="196.1" y="125.2">NC</text>
<text x="196.1" y="122.7">NC</text>
<text x="200.5" y="124">9</text>
<text x="200.5" y="121.4">10</text>
<text x="246.4" y="120.2">7</text>
<text x="246.4" y="122.7">8</text>
<text x="246.4" y="125.2">9</text>
<text x="250.7" y="121.2">D0+</text>
<text x="250.7" y="123.7">D0_SHIELD</text>
<text x="32.1" y="127.8">A1B12</text>
<text x="33.3" y="130.3">A4B9</text>
<text x="40.1" y="131.6">VBUS</text>
<text x="40.1" y="129.1">GND</text>
<text x="55" y="129.1">SBU2</text>
<text x="56.4" y="131.6">DN2</text>
<text x="62.1" y="127.8">B8</text>
<text x="62.1" y="130.3">B7</text>
<text x="114.6" y="127.8">A1B12</text>
<text x="115.9" y="130.3">A4B9</text>
<text x="122.6" y="131.6">VBUS</text>
<text x="122.6" y="129.1">GND</text>
<text x="137.6" y="129.1">SBU2</text>
<text x="139" y="131.6">DN2</text>
<text x="144.7" y="127.8">B8</text>
<text x="144.7" y="130.3">B7</text>
<text x="183.8" y="126.5">3</text>
<text x="183.8" y="129.1">4</text>
<text x="183.8" y="131.6">5</text>
<text x="186.1" y="127.8">GND</text>
<text x="186.1" y="130.3">IN3</text>
<text x="194.3" y="127.8">GND</text>
<text x="196.1" y="130.3">NC</text>
<text x="200.5" y="131.6">6</text>
<text x="200.5" y="129.1">7</text>
<text x="200.5" y="126.5">8</text>
<text x="245.1" y="127.8">10</text>
<text x="245.1" y="130.3">11</text>
<text x="250.7" y="126.3">D0-</text>
<text x="250.7" y="128.8">CK+</text>
<text x="250.7" y="131.3">CK_SHIELD</text>
<text x="36.2" y="137.9">A7</text>
<text x="36.2" y="135.4">A6</text>
<text x="36.2" y="132.9">A5</text>
<text x="40.1" y="136.7">DP1</text>
<text x="40.1" y="134.1">CC1</text>
<text x="56.4" y="136.7">CC2</text>
<text x="56.5" y="134.1">DP2</text>
<text x="62.1" y="132.9">B6</text>
<text x="62.1" y="135.4">B5</text>
<text x="62.1" y="137.9">B4A9 VBUS</text>
<text x="118.7" y="137.9">A7</text>
<text x="118.7" y="135.4">A6</text>
<text x="118.7" y="132.9">A5</text>
<text x="122.6" y="136.7">DP1</text>
<text x="122.6" y="134.1">CC1</text>
<text x="139" y="136.7">CC2</text>
<text x="139.1" y="134.1">DP2</text>
<text x="144.7" y="132.9">B6</text>
<text x="144.7" y="135.4">B5</text>
<text x="144.7" y="137.9">B4A9</text>
<text x="186.1" y="132.9">IN4</text>
<text x="196.1" y="132.9">NC</text>
<text x="245.1" y="132.9">12</text>
<text x="245.1" y="135.4">13</text>
<text x="245.1" y="137.9">14</text>
<text x="250.7" y="133.9">CK-</text>
<text x="250.7" y="136.4">CEC</text>
<text x="36.2" y="140.5">A8</text>
<text x="40.1" y="141.8">SBU1</text>
<text x="40.1" y="139.2">DN1</text>
<text x="54.7" y="139.2">VBUS</text>
<text x="55.9" y="141.8">GND</text>
<text x="62.1" y="140.5">B1A12</text>
<text x="118.7" y="140.5">A8</text>
<text x="122.6" y="141.8">SBU1</text>
<text x="122.6" y="139.2">DN1</text>
<text x="137.3" y="139.2">VBUS</text>
<text x="138.5" y="141.8">GND</text>
<text x="144.7" y="140.5">B1A12</text>
<text x="245.1" y="140.5">15</text>
<text x="245.1" y="143">16</text>
<text x="250.7" y="139">HEC</text>
<text x="250.7" y="141.5">I2C-CLK</text>
<text x="46.3" y="145.8" transform="rotate(-90 46.3 145.8)">12</text>
<text x="48.8" y="145.8" transform="rotate(-90 48.8 145.8)">13</text>
<text x="51.4" y="145.8" transform="rotate(-90 51.4 145.8)">14</text>
<text x="53.9" y="145.8" transform="rotate(-90 53.9 145.8)">15</text>
<text x="128.8" y="145.8" transform="rotate(-90 128.8 145.8)">12</text>
<text x="131.4" y="145.8" transform="rotate(-90 131.4 145.8)">13</text>
<text x="133.9" y="145.8" transform="rotate(-90 133.9 145.8)">14</text>
<text x="136.4" y="145.8" transform="rotate(-90 136.4 145.8)">15</text>
<text x="245.1" y="145.6">17</text>
<text x="245.1" y="148.1">18</text>
<text x="250.7" y="144">I2C_DATA</text>
<text x="250.7" y="146.6">GND</text>
<text x="250.7" y="149.1">+5V</text>
<text x="245.1" y="150.6">19</text>
<text x="250.7" y="151.7">HOT_PLUG_DET</text>
<text x="262.1" y="154.2">SHD</text>
<text x="270" y="153.2">22</text>
<text x="270" y="155.7">23</text>
<text x="262.1" y="156.7">SHD</text>
<text x="32.1" y="163.3">A1B12</text>
<text x="33.3" y="165.9">A4B9</text>
<text x="40.1" y="167.2">VBUS</text>
<text x="40.1" y="164.6">GND</text>
<text x="55" y="164.6">SBU2</text>
<text x="56.4" y="167.2">DN2</text>
<text x="62.1" y="163.3">B8</text>
<text x="62.1" y="165.9">B7</text>
<text x="114.6" y="165.9">A1B12</text>
<text x="122.6" y="167.2">GND</text>
<text x="137.6" y="167.2">SBU2</text>
<text x="144.7" y="165.9">B8</text>
<text x="36.2" y="173.5">A7</text>
<text x="36.2" y="171">A6</text>
<text x="36.2" y="168.4">A5</text>
<text x="40.1" y="172.2">DP1</text>
<text x="40.1" y="169.7">CC1</text>
<text x="56.4" y="172.2">CC2</text>
<text x="56.5" y="169.7">DP2</text>
<text x="62.1" y="168.4">B6</text>
<text x="62.1" y="171">B5</text>
<text x="62.1" y="173.5">B4A9</text>
<text x="115.9" y="168.4">A4B9</text>
<text x="118.7" y="173.5">A6</text>
<text x="118.7" y="171">A5</text>
<text x="122.6" y="172.2">CC1</text>
<text x="122.6" y="169.7">VBUS</text>
<text x="139" y="169.7">DN2</text>
<text x="139.1" y="172.2">DP2</text>
<text x="144.7" y="168.4">B7</text>
<text x="144.7" y="171">B6</text>
<text x="144.7" y="173.5">B5</text>
<text x="36.2" y="176">A8</text>
<text x="40.1" y="177.3">SBU1</text>
<text x="40.1" y="174.8">DN1</text>
<text x="54.7" y="174.8">VBUS</text>
<text x="55.9" y="177.3">GND</text>
<text x="62.1" y="176">B1A12</text>
<text x="118.7" y="178.6">A8</text>
<text x="118.7" y="176">A7</text>
<text x="122.6" y="179.9">SBU1</text>
<text x="122.6" y="177.3">DN1</text>
<text x="122.6" y="174.8">DP1</text>
<text x="137.3" y="177.3">VBUS</text>
<text x="138.5" y="179.9">GND</text>
<text x="139" y="174.8">CC2</text>
<text x="144.7" y="176">B4A9</text>
<text x="144.7" y="178.6">B1A12</text>
<text x="46.3" y="181.4" transform="rotate(-90 46.3 181.4)">12</text>
<text x="48.8" y="181.4" transform="rotate(-90 48.8 181.4)">13</text>
<text x="51.4" y="181.4" transform="rotate(-90 51.4 181.4)">14</text>
<text x="53.9" y="181.4" transform="rotate(-90 53.9 181.4)">15</text>
<text x="128.8" y="183.9" transform="rotate(-90 128.8 183.9)">12</text>
<text x="131.4" y="183.9" transform="rotate(-90 131.4 183.9)">13</text>
<text x="133.9" y="183.9" transform="rotate(-90 133.9 183.9)">14</text>
<text x="136.4" y="183.9" transform="rotate(-90 136.4 183.9)">15</text>
</g>
<g font-size="2.2" fill="#a00000">
<text x="28.4" y="3.1">1</text>
<text x="78.2" y="3.1">2</text>
<text x="128" y="3.1">3</text>
<text x="177.8" y="3.1">4</text>
<text x="227.6" y="3.1">5</text>
<text x="1.4" y="28.3">A</text>
<text x="290.7" y="28.3">A</text>
<text x="1.4" y="78.1">B</text>
<text x="290.7" y="78.1">B</text>
<text x="1.4" y="127.9">C</text>
<text x="290.7" y="127.9">C</text>
<text x="1.4" y="177.7">D</text>
<text x="290.7" y="177.7">D</text>
<text x="28.4" y="205.3">1</text>
<text x="78.2" y="205.3">2</text>
<text x="128" y="205.3">3</text>
<text x="177.8" y="205.3">4</text>
<text x="227.6" y="205.3">5</text>
</g>
</svg>
